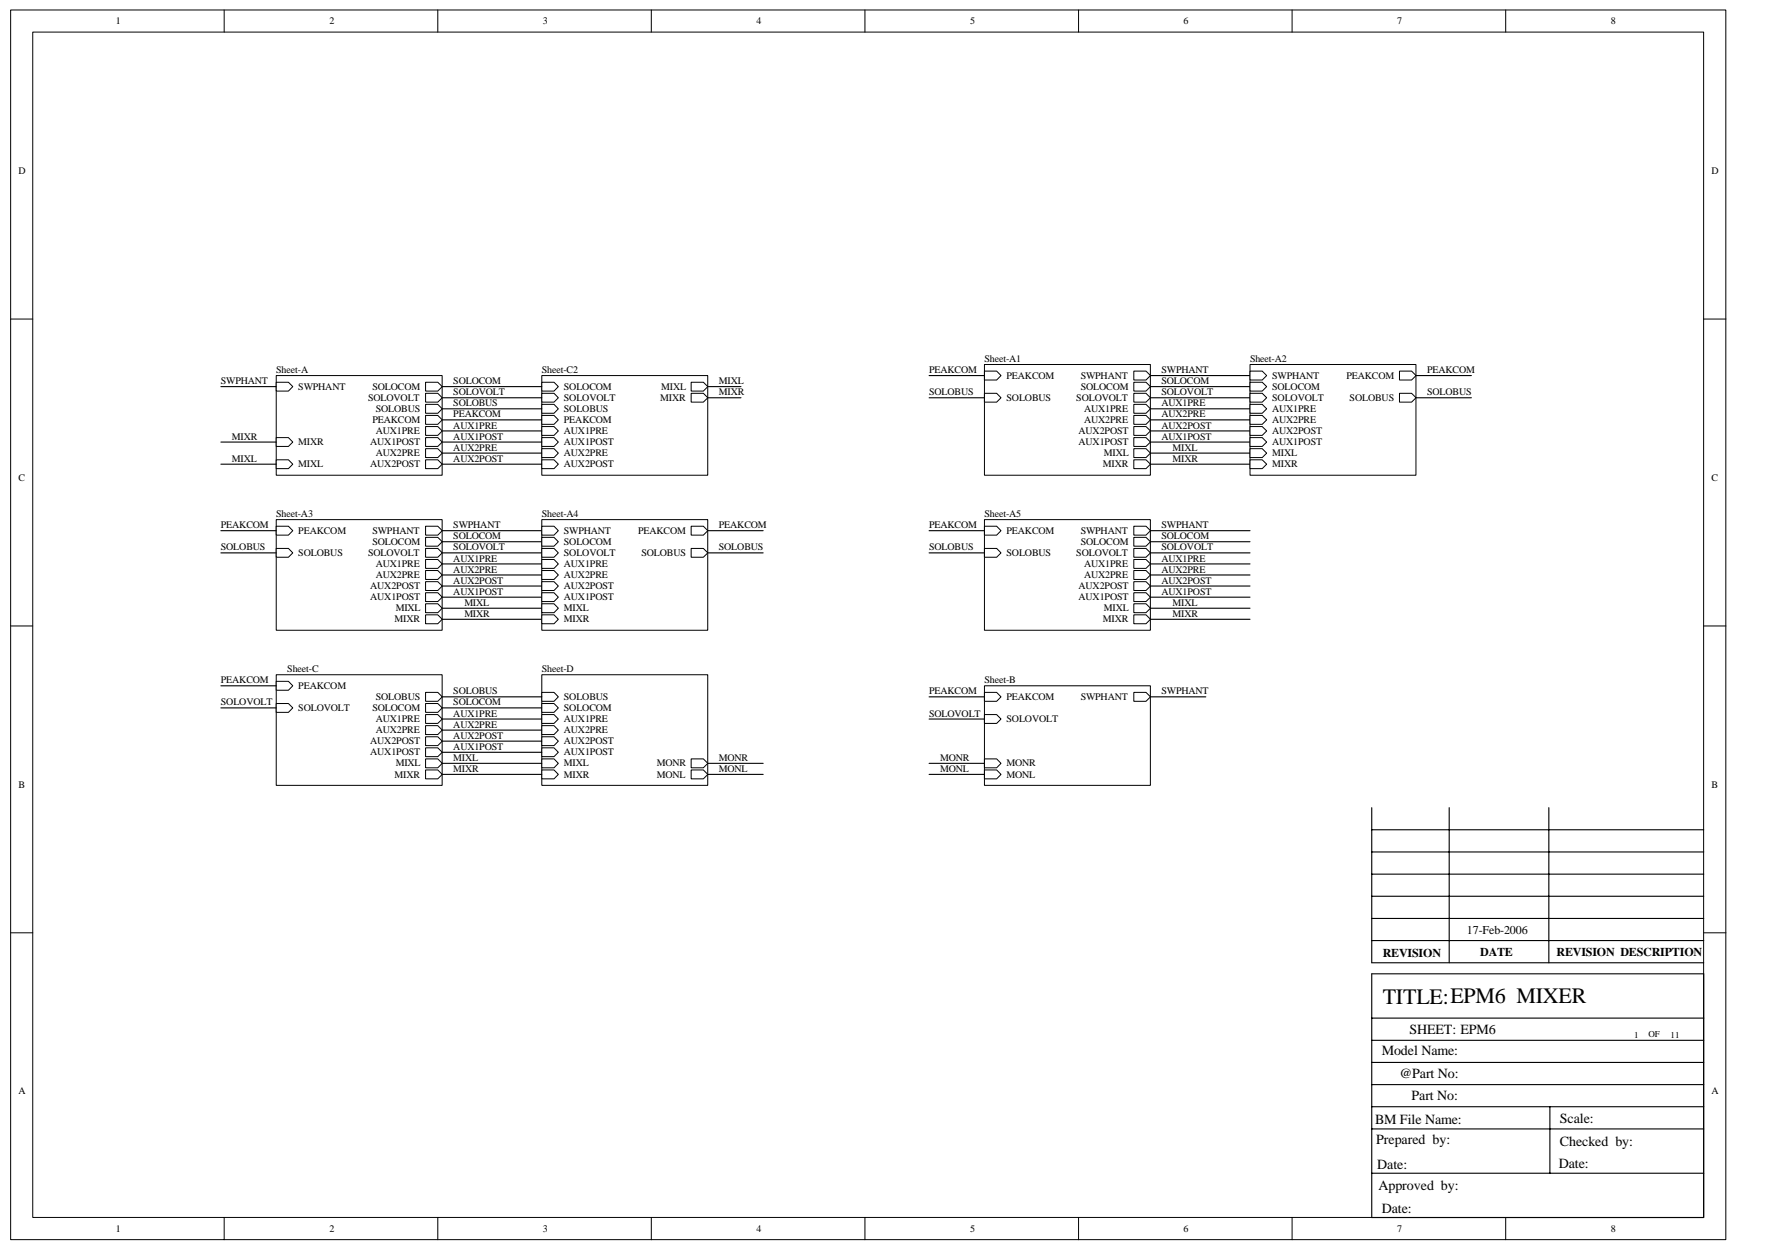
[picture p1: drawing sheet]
<svg xmlns="http://www.w3.org/2000/svg" width="420mm" height="297mm" viewBox="0 0 420 297" stroke-linecap="round" stroke-linejoin="round" font-family="sans-serif">
<g fill="none" stroke="#000" stroke-width=".24">
<path d="M2.5 2.4h407.4v291.9h-407.4zM7.8 7.6h396.8v281.5h-396.8zM53.2 2.4v5.2M104 2.4v5.2M154.7 2.4v5.2M205.4 2.4v5.2M256.2 2.4v5.2M306.9 2.4v5.2M357.6 2.4v5.2M2.5 75.8h5.3M404.7 75.8h5.2M2.5 148.6h5.3"/>
<path d="M404.7 148.6h5.2M2.5 221.5h5.3M404.7 221.5h5.2M53.2 289.1v5.3M104 289.1v5.3M154.7 289.1v5.3M205.4 289.1v5.3M256.2 289.1v5.3M306.9 289.1v5.3M357.6 289.1v5.3"/>
</g>
<g fill="none" stroke="#000" stroke-width=".26">
<path d="M325.8 191.8v36.8h78.9M325.8 197h78.9M344.2 191.8v36.8M367.9 191.8v36.8M325.8 218.1h78.9M325.8 212.8h78.9M325.8 207.6h78.9M325.8 202.3h78.9M325.8 231.2h78.9v57.9h-78.9zM325.8 223.3h78.9M325.8 241.7h78.9M325.8 247h78.9"/>
<path d="M325.8 252.3h78.9M325.8 257.5h78.9M325.8 262.8h78.9M325.8 268.1h78.9M325.8 278.6h78.9M368.1 262.8v15.8"/>
</g>
<path d="M128.7 160.2h39.4v26.3h-39.4z" fill="#fff"/>
<path d="M128.7 160.2h39.4v26.3h-39.4z" fill="none" stroke="#000" stroke-width=".24"/>
<g fill="#fff" stroke="#000" stroke-width=".24">
<path d="M128.7 169.7h2.9l1 1-1 1.1h-2.9z" fill-rule="evenodd"/>
<path d="M128.7 177.6h2.9l1 1-1 1.1h-2.9z" fill-rule="evenodd"/>
<path d="M128.7 174.9h2.9l1 1.1-1 1h-2.9z" fill-rule="evenodd"/>
<path d="M128.7 172.3h2.9l1 1.1-1 1h-2.9z" fill-rule="evenodd"/>
<path d="M164.2 182.8h2.9l1 1.1-1 1h-2.9z" fill-rule="evenodd"/>
<path d="M164.2 180.2h2.9l1 1.1-1 1h-2.9z" fill-rule="evenodd"/>
<path d="M128.7 164.4h2.9l1 1.1-1 1h-2.9z" fill-rule="evenodd"/>
<path d="M128.7 167h2.9l1 1.1-1 1h-2.9z" fill-rule="evenodd"/>
<path d="M128.7 180.2h2.9l1 1.1-1 1h-2.9z" fill-rule="evenodd"/>
<path d="M128.7 182.8h2.9l1 1.1-1 1h-2.9z" fill-rule="evenodd"/>
</g>
<path d="M233.8 162.9h39.4v23.6h-39.4z" fill="#fff"/>
<path d="M233.8 162.8h39.4v23.7h-39.4z" fill="none" stroke="#000" stroke-width=".24"/>
<g fill="#fff" stroke="#000" stroke-width=".24">
<path d="M233.8 180.2h2.9l1.1 1.1-1.1 1h-2.9z" fill-rule="evenodd"/>
<path d="M233.8 182.8h2.9l1.1 1.1-1.1 1h-2.9z" fill-rule="evenodd"/>
<path d="M269.3 164.4h2.9l1.1 1.1-1.1 1h-2.9z" fill-rule="evenodd"/>
<path d="M233.8 169.7h2.9l1.1 1-1.1 1.1h-2.9z" fill-rule="evenodd"/>
<path d="M233.8 164.4h2.9l1.1 1.1-1.1 1h-2.9z" fill-rule="evenodd"/>
</g>
<path d="M65.6 160.2h39.4v26.3h-39.4z" fill="#fff"/>
<path d="M65.6 160.2h39.4v26.3h-39.4z" fill="none" stroke="#000" stroke-width=".24"/>
<g fill="#fff" stroke="#000" stroke-width=".24">
<path d="M101.1 167h2.9l1 1.1-1 1h-2.9z" fill-rule="evenodd"/>
<path d="M65.6 167h2.9l1 1.1-1 1h-2.9z" fill-rule="evenodd"/>
<path d="M101.1 164.4h2.9l1 1.1-1 1h-2.9z" fill-rule="evenodd"/>
<path d="M101.1 180.2h2.9l1 1.1-1 1h-2.9z" fill-rule="evenodd"/>
<path d="M101.1 182.8h2.9l1 1.1-1 1h-2.9z" fill-rule="evenodd"/>
<path d="M65.6 161.8h2.9l1 1-1 1.1h-2.9z" fill-rule="evenodd"/>
<path d="M101.1 169.7h2.9l1 1-1 1.1h-2.9z" fill-rule="evenodd"/>
<path d="M101.1 177.6h2.9l1 1-1 1.1h-2.9z" fill-rule="evenodd"/>
<path d="M101.1 174.9h2.9l1 1.1-1 1h-2.9z" fill-rule="evenodd"/>
<path d="M101.1 172.3h2.9l1 1.1-1 1h-2.9z" fill-rule="evenodd"/>
</g>
<path d="M128.7 89.2h39.4v23.6h-39.4z" fill="#fff"/>
<path d="M128.7 89.2h39.4v23.6h-39.4z" fill="none" stroke="#000" stroke-width=".24"/>
<g fill="#fff" stroke="#000" stroke-width=".24">
<path d="M128.7 90.8h2.9l1 1-1 1.1h-2.9z" fill-rule="evenodd"/>
<path d="M128.7 93.4h2.9l1 1-1 1.1h-2.9z" fill-rule="evenodd"/>
<path d="M128.7 96h2.9l1 1.1-1 1h-2.9z" fill-rule="evenodd"/>
<path d="M164.2 90.8h2.9l1 1-1 1.1h-2.9z" fill-rule="evenodd"/>
<path d="M164.2 93.4h2.9l1 1-1 1.1h-2.9z" fill-rule="evenodd"/>
<path d="M128.7 98.6h2.9l1 1.1-1 1.1h-2.9z" fill-rule="evenodd"/>
<path d="M128.7 101.3h2.9l1 1-1 1.1h-2.9z" fill-rule="evenodd"/>
<path d="M128.7 103.9h2.9l1 1.1-1 1h-2.9z" fill-rule="evenodd"/>
<path d="M128.7 109.2h2.9l1 1-1 1.1h-2.9z" fill-rule="evenodd"/>
<path d="M128.7 106.5h2.9l1 1.1-1 1h-2.9z" fill-rule="evenodd"/>
</g>
<path d="M105 91.8h23.7M105 94.4h23.7M105 97.1h23.7M105 99.7h23.7M168.1 91.8h7.9M168.1 94.4h7.9M105 102.3h23.7M105 105h23.7M105 107.6h23.7M105 110.2h23.7M168.1 181.3h13.2M168.1 183.9h13.2" fill="none" stroke="#000" stroke-width=".26"/>
<path d="M65.6 89.2h39.4v23.6h-39.4z" fill="#fff"/>
<path d="M65.6 89.2h39.4v23.6h-39.4z" fill="none" stroke="#000" stroke-width=".24"/>
<g fill="#fff" stroke="#000" stroke-width=".24">
<path d="M65.6 90.8h2.9l1 1-1 1.1h-2.9z" fill-rule="evenodd"/>
<path d="M101.1 98.6h2.9l1 1.1-1 1.1h-2.9z" fill-rule="evenodd"/>
<path d="M101.1 90.8h2.9l1 1-1 1.1h-2.9z" fill-rule="evenodd"/>
<path d="M101.1 93.4h2.9l1 1-1 1.1h-2.9z" fill-rule="evenodd"/>
<path d="M101.1 101.3h2.9l1 1-1 1.1h-2.9z" fill-rule="evenodd"/>
<path d="M101.1 106.5h2.9l1 1.1-1 1h-2.9z" fill-rule="evenodd"/>
<path d="M101.1 109.2h2.9l1 1-1 1.1h-2.9z" fill-rule="evenodd"/>
<path d="M101.1 103.9h2.9l1 1.1-1 1h-2.9z" fill-rule="evenodd"/>
<path d="M65.6 109.2h2.9l1 1-1 1.1h-2.9z" fill-rule="evenodd"/>
<path d="M65.6 103.9h2.9l1 1.1-1 1h-2.9z" fill-rule="evenodd"/>
<path d="M101.1 96h2.9l1 1.1-1 1h-2.9z" fill-rule="evenodd"/>
</g>
<path d="M52.5 91.8h13.1M52.5 110.2h13.1M52.5 105h13.1" fill="none" stroke="#000" stroke-width=".26"/>
<path d="M233.8 86.6h39.4v26.2h-39.4z" fill="#fff"/>
<path d="M233.8 86.6h39.4v26.2h-39.4z" fill="none" stroke="#000" stroke-width=".24"/>
<g fill="#fff" stroke="#000" stroke-width=".24">
<path d="M269.3 88.1h2.9l1.1 1.1-1.1 1h-2.9z" fill-rule="evenodd"/>
<path d="M233.8 88.1h2.9l1.1 1.1-1.1 1h-2.9z" fill-rule="evenodd"/>
<path d="M269.3 90.8h2.9l1.1 1-1.1 1.1h-2.9z" fill-rule="evenodd"/>
<path d="M269.3 93.4h2.9l1.1 1-1.1 1.1h-2.9z" fill-rule="evenodd"/>
<path d="M269.3 96h2.9l1.1 1.1-1.1 1h-2.9z" fill-rule="evenodd"/>
<path d="M269.3 98.6h2.9l1.1 1.1-1.1 1.1h-2.9z" fill-rule="evenodd"/>
<path d="M269.3 101.3h2.9l1.1 1-1.1 1.1h-2.9z" fill-rule="evenodd"/>
<path d="M269.3 103.9h2.9l1.1 1.1-1.1 1h-2.9z" fill-rule="evenodd"/>
<path d="M269.3 106.5h2.9l1.1 1.1-1.1 1h-2.9z" fill-rule="evenodd"/>
<path d="M269.3 109.2h2.9l1.1 1-1.1 1.1h-2.9z" fill-rule="evenodd"/>
<path d="M233.8 93.4h2.9l1.1 1-1.1 1.1h-2.9z" fill-rule="evenodd"/>
</g>
<path d="M220.7 94.4h13.1M220.7 89.2h13.1M273.3 99.7h23.6M273.3 97.1h23.6M273.3 94.4h23.6M273.3 91.8h23.6M273.3 89.2h23.6M273.3 110.2h23.6M273.3 107.6h23.6M273.3 105h23.6M273.3 102.3h23.6" fill="none" stroke="#000" stroke-width=".26"/>
<path d="M296.9 86.6h39.4v26.2h-39.4z" fill="#fff"/>
<path d="M296.9 86.6h39.4v26.2h-39.4z" fill="none" stroke="#000" stroke-width=".24"/>
<g fill="#fff" stroke="#000" stroke-width=".24">
<path d="M296.9 88.1h2.9l1.1 1.1-1.1 1h-2.9z" fill-rule="evenodd"/>
<path d="M332.4 88.1h2.9l1 1.1-1 1h-2.9z" fill-rule="evenodd"/>
<path d="M296.9 90.8h2.9l1.1 1-1.1 1.1h-2.9z" fill-rule="evenodd"/>
<path d="M296.9 93.4h2.9l1.1 1-1.1 1.1h-2.9z" fill-rule="evenodd"/>
<path d="M296.9 96h2.9l1.1 1.1-1.1 1h-2.9z" fill-rule="evenodd"/>
<path d="M296.9 98.6h2.9l1.1 1.1-1.1 1.1h-2.9z" fill-rule="evenodd"/>
<path d="M296.9 101.3h2.9l1.1 1-1.1 1.1h-2.9z" fill-rule="evenodd"/>
<path d="M296.9 103.9h2.9l1.1 1.1-1.1 1h-2.9z" fill-rule="evenodd"/>
<path d="M296.9 106.5h2.9l1.1 1.1-1.1 1h-2.9z" fill-rule="evenodd"/>
<path d="M296.9 109.2h2.9l1.1 1-1.1 1.1h-2.9z" fill-rule="evenodd"/>
<path d="M332.4 93.4h2.9l1 1-1 1.1h-2.9z" fill-rule="evenodd"/>
</g>
<path d="M336.3 89.2h13.2M336.3 94.4h13.2" fill="none" stroke="#000" stroke-width=".26"/>
<path d="M65.6 123.4h39.4v26.2h-39.4z" fill="#fff"/>
<path d="M65.6 123.4h39.4v26.2h-39.4z" fill="none" stroke="#000" stroke-width=".24"/>
<g fill="#fff" stroke="#000" stroke-width=".24">
<path d="M101.1 124.9h2.9l1 1.1-1 1.1h-2.9z" fill-rule="evenodd"/>
<path d="M65.6 124.9h2.9l1 1.1-1 1.1h-2.9z" fill-rule="evenodd"/>
<path d="M101.1 127.6h2.9l1 1-1 1.1h-2.9z" fill-rule="evenodd"/>
<path d="M101.1 130.2h2.9l1 1.1-1 1h-2.9z" fill-rule="evenodd"/>
<path d="M101.1 132.8h2.9l1 1.1-1 1.1h-2.9z" fill-rule="evenodd"/>
<path d="M101.1 135.5h2.9l1 1-1 1.1h-2.9z" fill-rule="evenodd"/>
<path d="M101.1 138.1h2.9l1 1-1 1.1h-2.9z" fill-rule="evenodd"/>
<path d="M101.1 140.7h2.9l1 1.1-1 1h-2.9z" fill-rule="evenodd"/>
<path d="M101.1 143.4h2.9l1 1-1 1.1h-2.9z" fill-rule="evenodd"/>
<path d="M101.1 146h2.9l1 1-1 1.1h-2.9z" fill-rule="evenodd"/>
<path d="M65.6 130.2h2.9l1 1.1-1 1h-2.9z" fill-rule="evenodd"/>
</g>
<path d="M52.5 126h13.1M52.5 131.3h13.1M105 126h23.7M105 128.6h23.7M105 131.3h23.7M105 133.9h23.7M105 136.5h23.7M105 139.1h23.7M105 141.8h23.7M105 144.4h23.7M105 147h23.7" fill="none" stroke="#000" stroke-width=".26"/>
<path d="M128.7 123.4h39.4v26.2h-39.4z" fill="#fff"/>
<path d="M128.7 123.4h39.4v26.2h-39.4z" fill="none" stroke="#000" stroke-width=".24"/>
<g fill="#fff" stroke="#000" stroke-width=".24">
<path d="M128.7 124.9h2.9l1 1.1-1 1.1h-2.9z" fill-rule="evenodd"/>
<path d="M164.2 124.9h2.9l1 1.1-1 1.1h-2.9z" fill-rule="evenodd"/>
<path d="M128.7 127.6h2.9l1 1-1 1.1h-2.9z" fill-rule="evenodd"/>
<path d="M128.7 130.2h2.9l1 1.1-1 1h-2.9z" fill-rule="evenodd"/>
<path d="M128.7 132.8h2.9l1 1.1-1 1.1h-2.9z" fill-rule="evenodd"/>
<path d="M128.7 135.5h2.9l1 1-1 1.1h-2.9z" fill-rule="evenodd"/>
<path d="M128.7 138.1h2.9l1 1-1 1.1h-2.9z" fill-rule="evenodd"/>
<path d="M128.7 140.7h2.9l1 1.1-1 1h-2.9z" fill-rule="evenodd"/>
<path d="M128.7 143.4h2.9l1 1-1 1.1h-2.9z" fill-rule="evenodd"/>
<path d="M128.7 146h2.9l1 1-1 1.1h-2.9z" fill-rule="evenodd"/>
<path d="M164.2 130.2h2.9l1 1.1-1 1h-2.9z" fill-rule="evenodd"/>
</g>
<path d="M168.1 126h13.2M168.1 131.3h13.2" fill="none" stroke="#000" stroke-width=".26"/>
<path d="M233.8 123.4h39.4v26.2h-39.4z" fill="#fff"/>
<path d="M233.8 123.4h39.4v26.2h-39.4z" fill="none" stroke="#000" stroke-width=".24"/>
<g fill="#fff" stroke="#000" stroke-width=".24">
<path d="M269.3 124.9h2.9l1.1 1.1-1.1 1.1h-2.9z" fill-rule="evenodd"/>
<path d="M233.8 124.9h2.9l1.1 1.1-1.1 1.1h-2.9z" fill-rule="evenodd"/>
<path d="M269.3 127.6h2.9l1.1 1-1.1 1.1h-2.9z" fill-rule="evenodd"/>
<path d="M269.3 130.2h2.9l1.1 1.1-1.1 1h-2.9z" fill-rule="evenodd"/>
<path d="M269.3 132.8h2.9l1.1 1.1-1.1 1.1h-2.9z" fill-rule="evenodd"/>
<path d="M269.3 135.5h2.9l1.1 1-1.1 1.1h-2.9z" fill-rule="evenodd"/>
<path d="M269.3 138.1h2.9l1.1 1-1.1 1.1h-2.9z" fill-rule="evenodd"/>
<path d="M269.3 140.7h2.9l1.1 1.1-1.1 1h-2.9z" fill-rule="evenodd"/>
<path d="M269.3 143.4h2.9l1.1 1-1.1 1.1h-2.9z" fill-rule="evenodd"/>
<path d="M269.3 146h2.9l1.1 1-1.1 1.1h-2.9z" fill-rule="evenodd"/>
<path d="M233.8 130.2h2.9l1.1 1.1-1.1 1h-2.9z" fill-rule="evenodd"/>
</g>
<g fill="none" stroke="#000" stroke-width=".26">
<path d="M220.7 126h13.1M220.7 131.3h13.1M273.3 126h23.6M273.3 131.3h23.6M273.3 128.6h23.6M273.3 133.9h23.6M273.3 136.5h23.6M273.3 139.1h23.6M273.3 141.8h23.6M273.3 144.4h23.6M273.3 147h23.6M52.5 168.1h13.1"/>
<path d="M52.5 162.8h13.1M105 168.1h23.7M105 165.5h23.7M105 170.7h23.7M105 173.4h23.7M105 176h23.7M105 178.6h23.7M220.7 165.5h13.1M220.7 170.7h13.1M273.3 165.5h13.1M105 181.3h23.7M105 183.9h23.7"/>
<path d="M220.7 181.3h13.1M220.7 183.9h13.1"/>
</g>
<text font-size="5.2" x="328.4" y="238.5">TITLE:EPM6 MIXER</text>
<g font-size="3.3">
<text x="334.7" y="245.5">SHEET: EPM6</text>
<text x="328.2" y="250.5">Model Name:</text>
<text x="332.4" y="256">@Part No:</text>
<text x="335.3" y="261.3">Part No:</text>
<text x="326.6" y="266.8">BM File Name:</text>
<text x="370.5" y="266.5">Scale:</text>
<text x="326.9" y="271.5">Prepared by:</text>
<text x="370.5" y="272.1">Checked by:</text>
<text x="327.1" y="277.6">Date:</text>
<text x="370.2" y="277.3">Date:</text>
<text x="327.4" y="282.6">Approved by:</text>
<text x="328.2" y="288.1">Date:</text>
</g>
<g font-size="2.9">
<text x="348.4" y="221.9">17-Feb-2006</text>
<text x="328.4" y="227.2">REVISION</text>
<text x="351.6" y="226.9">DATE</text>
<text x="369.7" y="226.9">REVISION DESCRIPTION</text>
</g>
<g font-size="2.4">
<text x="27.5" y="5.7">1</text>
<text x="78.2" y="5.7">2</text>
<text x="129" y="5.7">3</text>
<text x="179.7" y="5.7">4</text>
<text x="230.4" y="5.7">5</text>
<text x="281.1" y="5.7">6</text>
<text x="331.9" y="5.7">7</text>
<text x="382.6" y="5.7">8</text>
<text x="4.4" y="41.3">D</text>
<text x="406.5" y="41.3">D</text>
<text x="65.6" y="88.6">Sheet-A</text>
<text x="128.7" y="88.6">Sheet-C2</text>
<text x="220.7" y="88.6">PEAKCOM</text>
<text x="233.8" y="86">Sheet-A1</text>
<text x="239.1" y="89.9">PEAKCOM</text>
<text x="256.7" y="89.9">SWPHANT</text>
<text x="275.9" y="88.6">SWPHANT</text>
<text x="296.9" y="86">Sheet-A2</text>
<text x="302.2" y="89.9">SWPHANT</text>
<text x="319.8" y="89.9">PEAKCOM</text>
<text x="339" y="88.6">PEAKCOM</text>
<text x="52.5" y="91.2">SWPHANT</text>
<text x="70.9" y="92.5">SWPHANT</text>
<text x="87.4" y="95.2">SOLOVOLT</text>
<text x="88.5" y="92.5">SOLOCOM</text>
<text x="107.7" y="93.9">SOLOVOLT</text>
<text x="107.7" y="91.2">SOLOCOM</text>
<text x="133.9" y="92.5">SOLOCOM</text>
<text x="133.9" y="95.2">SOLOVOLT</text>
<text x="156.8" y="95.2">MIXR</text>
<text x="157.1" y="92.5">MIXL</text>
<text x="170.7" y="91.2">MIXL</text>
<text x="170.7" y="93.9">MIXR</text>
<text x="220.7" y="93.9">SOLOBUS</text>
<text x="239.1" y="95.2">SOLOBUS</text>
<text x="255.6" y="95.2">SOLOVOLT</text>
<text x="256.7" y="92.5">SOLOCOM</text>
<text x="275.9" y="93.9">SOLOVOLT</text>
<text x="275.9" y="91.2">SOLOCOM</text>
<text x="302.2" y="92.5">SOLOCOM</text>
<text x="302.2" y="95.2">SOLOVOLT</text>
<text x="320.6" y="95.2">SOLOBUS</text>
<text x="339" y="93.9">SOLOBUS</text>
<text x="88.5" y="100.4">PEAKCOM</text>
<text x="89.3" y="97.8">SOLOBUS</text>
<text x="107.7" y="99.1">PEAKCOM</text>
<text x="107.7" y="96.5">SOLOBUS</text>
<text x="107.7" y="101.7">AUX1PRE</text>
<text x="133.9" y="97.8">SOLOBUS</text>
<text x="133.9" y="100.4">PEAKCOM</text>
<text x="257.5" y="97.8">AUX1PRE</text>
<text x="257.5" y="100.4">AUX2PRE</text>
<text x="275.9" y="96.5">AUX1PRE</text>
<text x="275.9" y="101.7">AUX2POST</text>
<text x="275.9" y="99.1">AUX2PRE</text>
<text x="302.2" y="97.8">AUX1PRE</text>
<text x="302.2" y="100.4">AUX2PRE</text>
<text x="55.1" y="104.4">MIXR</text>
<text x="70.9" y="105.7">MIXR</text>
<text x="87.9" y="105.7">AUX1POST</text>
<text x="89.3" y="103.1">AUX1PRE</text>
<text x="107.7" y="107">AUX2PRE</text>
<text x="107.7" y="104.4">AUX1POST</text>
<text x="133.9" y="103.1">AUX1PRE</text>
<text x="133.9" y="105.7">AUX1POST</text>
<text x="256.2" y="103.1">AUX2POST</text>
<text x="256.2" y="105.7">AUX1POST</text>
<text x="275.9" y="104.4">AUX1POST</text>
<text x="278.5" y="107">MIXL</text>
<text x="302.2" y="103.1">AUX2POST</text>
<text x="302.2" y="105.7">AUX1POST</text>
<text x="55.1" y="109.6">MIXL</text>
<text x="70.9" y="111">MIXL</text>
<text x="87.9" y="111">AUX2POST</text>
<text x="89.3" y="108.3">AUX2PRE</text>
<text x="107.7" y="109.6">AUX2POST</text>
<text x="133.9" y="111">AUX2POST</text>
<text x="133.9" y="108.3">AUX2PRE</text>
<text x="261.9" y="111">MIXR</text>
<text x="262.2" y="108.3">MIXL</text>
<text x="278.5" y="109.6">MIXR</text>
<text x="302.2" y="108.3">MIXL</text>
<text x="302.2" y="111">MIXR</text>
<text x="4.4" y="114.1">C</text>
<text x="406.5" y="114.1">C</text>
<text x="52.5" y="125.4">PEAKCOM</text>
<text x="65.6" y="122.8">Sheet-A3</text>
<text x="107.7" y="125.4">SWPHANT</text>
<text x="128.7" y="122.8">Sheet-A4</text>
<text x="170.7" y="125.4">PEAKCOM</text>
<text x="220.7" y="125.4">PEAKCOM</text>
<text x="233.8" y="122.8">Sheet-A5</text>
<text x="275.9" y="125.4">SWPHANT</text>
<text x="52.5" y="130.7">SOLOBUS</text>
<text x="70.9" y="126.7">PEAKCOM</text>
<text x="70.9" y="132">SOLOBUS</text>
<text x="87.4" y="132">SOLOVOLT</text>
<text x="88.5" y="126.7">SWPHANT</text>
<text x="88.5" y="129.4">SOLOCOM</text>
<text x="107.7" y="130.7">SOLOVOLT</text>
<text x="107.7" y="128.1">SOLOCOM</text>
<text x="133.9" y="126.7">SWPHANT</text>
<text x="133.9" y="129.4">SOLOCOM</text>
<text x="133.9" y="132">SOLOVOLT</text>
<text x="151.5" y="126.7">PEAKCOM</text>
<text x="152.3" y="132">SOLOBUS</text>
<text x="170.7" y="130.7">SOLOBUS</text>
<text x="220.7" y="130.7">SOLOBUS</text>
<text x="239.1" y="126.7">PEAKCOM</text>
<text x="239.1" y="132">SOLOBUS</text>
<text x="255.6" y="132">SOLOVOLT</text>
<text x="256.7" y="126.7">SWPHANT</text>
<text x="256.7" y="129.4">SOLOCOM</text>
<text x="275.9" y="130.7">SOLOVOLT</text>
<text x="275.9" y="128.1">SOLOCOM</text>
<text x="89.3" y="134.6">AUX1PRE</text>
<text x="89.3" y="137.3">AUX2PRE</text>
<text x="107.7" y="133.3">AUX1PRE</text>
<text x="107.7" y="136">AUX2PRE</text>
<text x="133.9" y="134.6">AUX1PRE</text>
<text x="133.9" y="137.3">AUX2PRE</text>
<text x="257.5" y="134.6">AUX1PRE</text>
<text x="257.5" y="137.3">AUX2PRE</text>
<text x="275.9" y="133.3">AUX1PRE</text>
<text x="275.9" y="136">AUX2PRE</text>
<text x="87.9" y="139.9">AUX2POST</text>
<text x="87.9" y="142.5">AUX1POST</text>
<text x="107.7" y="141.2">AUX1POST</text>
<text x="107.7" y="138.6">AUX2POST</text>
<text x="110.3" y="143.8">MIXL</text>
<text x="133.9" y="139.9">AUX2POST</text>
<text x="133.9" y="142.5">AUX1POST</text>
<text x="256.2" y="139.9">AUX2POST</text>
<text x="256.2" y="142.5">AUX1POST</text>
<text x="275.9" y="141.2">AUX1POST</text>
<text x="275.9" y="138.6">AUX2POST</text>
<text x="278.5" y="143.8">MIXL</text>
<text x="93.7" y="147.8">MIXR</text>
<text x="94" y="145.2">MIXL</text>
<text x="110.3" y="146.5">MIXR</text>
<text x="133.9" y="145.2">MIXL</text>
<text x="133.9" y="147.8">MIXR</text>
<text x="261.9" y="147.8">MIXR</text>
<text x="262.2" y="145.2">MIXL</text>
<text x="278.5" y="146.5">MIXR</text>
<text x="68.2" y="159.6">Sheet-C</text>
<text x="128.7" y="159.6">Sheet-D</text>
<text x="52.5" y="167.5">SOLOVOLT</text>
<text x="52.5" y="162.3">PEAKCOM</text>
<text x="70.9" y="163.6">PEAKCOM</text>
<text x="89.3" y="166.2">SOLOBUS</text>
<text x="107.7" y="167.5">SOLOCOM</text>
<text x="107.7" y="164.9">SOLOBUS</text>
<text x="133.9" y="166.2">SOLOBUS</text>
<text x="220.7" y="164.9">PEAKCOM</text>
<text x="233.8" y="162.3">Sheet-B</text>
<text x="239.1" y="166.2">PEAKCOM</text>
<text x="256.7" y="166.2">SWPHANT</text>
<text x="275.9" y="164.9">SWPHANT</text>
<text x="70.9" y="168.8">SOLOVOLT</text>
<text x="88.5" y="168.8">SOLOCOM</text>
<text x="89.3" y="171.5">AUX1PRE</text>
<text x="107.7" y="170.1">AUX1PRE</text>
<text x="107.7" y="172.8">AUX2PRE</text>
<text x="133.9" y="171.5">AUX1PRE</text>
<text x="133.9" y="168.8">SOLOCOM</text>
<text x="220.7" y="170.1">SOLOVOLT</text>
<text x="239.1" y="171.5">SOLOVOLT</text>
<text x="87.9" y="179.3">AUX1POST</text>
<text x="87.9" y="176.7">AUX2POST</text>
<text x="89.3" y="174.1">AUX2PRE</text>
<text x="107.7" y="178">AUX1POST</text>
<text x="107.7" y="175.4">AUX2POST</text>
<text x="133.9" y="179.3">AUX1POST</text>
<text x="133.9" y="176.7">AUX2POST</text>
<text x="133.9" y="174.1">AUX2PRE</text>
<text x="93.7" y="184.6">MIXR</text>
<text x="94" y="182">MIXL</text>
<text x="107.7" y="180.7">MIXL</text>
<text x="107.7" y="183.3">MIXR</text>
<text x="133.9" y="182">MIXL</text>
<text x="133.9" y="184.6">MIXR</text>
<text x="156" y="184.6">MONL</text>
<text x="156" y="182">MONR</text>
<text x="170.7" y="180.7">MONR</text>
<text x="170.7" y="183.3">MONL</text>
<text x="223.3" y="180.7">MONR</text>
<text x="223.3" y="183.3">MONL</text>
<text x="239.1" y="182">MONR</text>
<text x="239.1" y="184.6">MONL</text>
<text x="4.4" y="187">B</text>
<text x="406.5" y="187">B</text>
<text x="4.4" y="259.8">A</text>
<text x="406.5" y="259.8">A</text>
<text x="27.5" y="292.5">1</text>
<text x="78.2" y="292.5">2</text>
<text x="129" y="292.5">3</text>
<text x="179.7" y="292.5">4</text>
<text x="230.4" y="292.5">5</text>
<text x="281.1" y="292.5">6</text>
<text x="331.9" y="292.5">7</text>
<text x="382.6" y="292.5">8</text>
</g>
<g font-size="2.1">
<text x="388.1" y="246.5">1</text>
<text x="391.5" y="246.2">OF</text>
<text x="396.8" y="246.5">11</text>
</g>
</svg>
